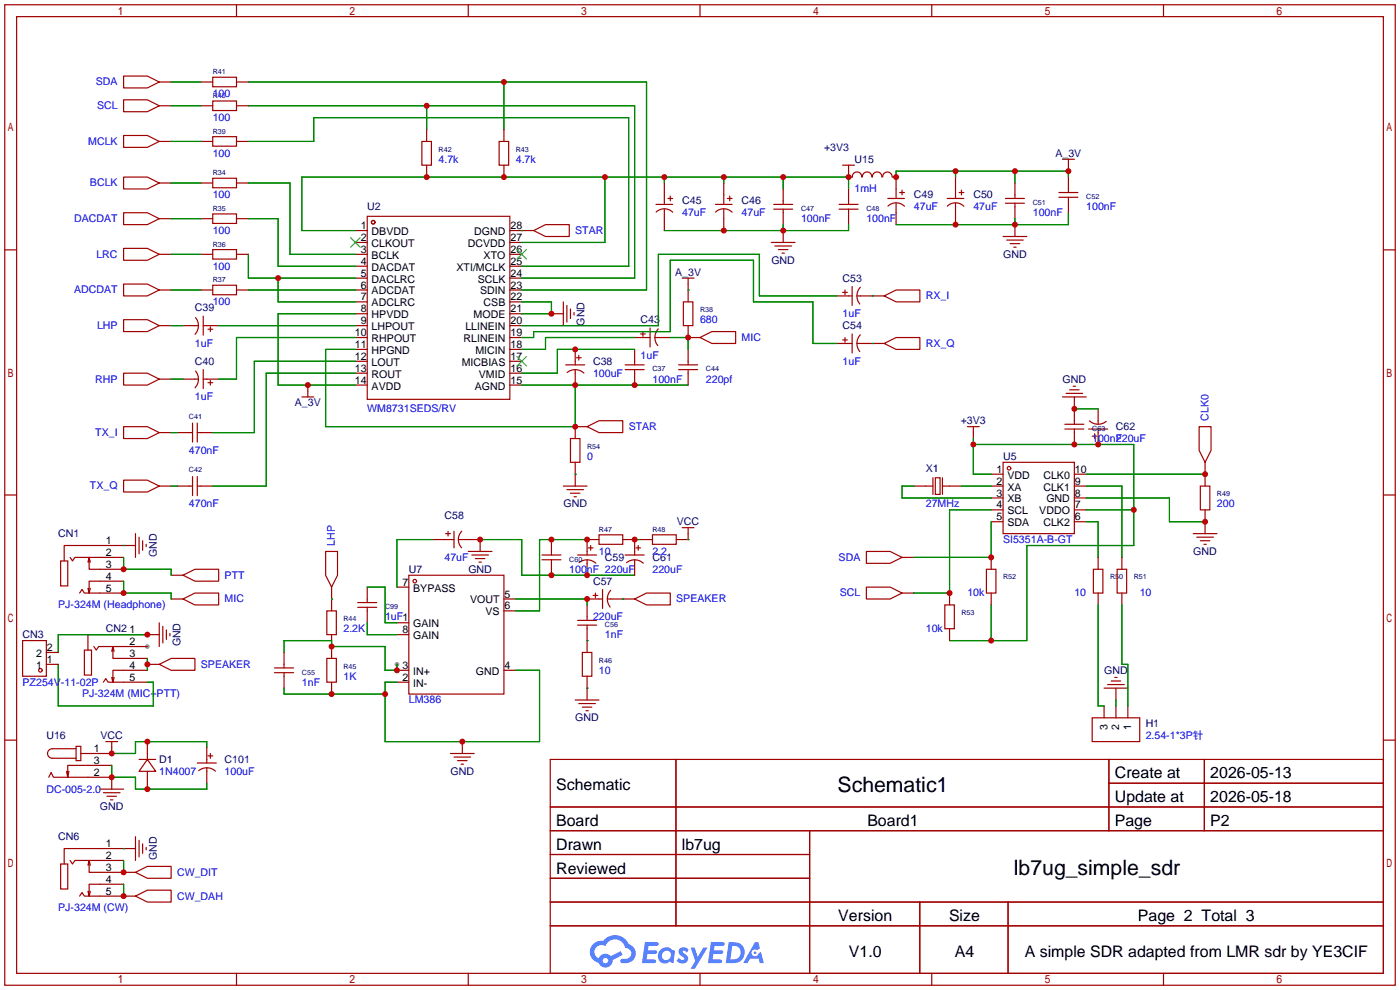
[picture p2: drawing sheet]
<svg xmlns="http://www.w3.org/2000/svg" width="299mm" height="212mm" viewBox="0 0 299 212" stroke-linecap="round" stroke-linejoin="round" font-family="sans-serif">
<g fill="#999">
<circle cx="31.5" cy="138.2" r=".51"/>
<circle cx="84.8" cy="142" r=".51"/>
</g>
<g fill="none" stroke="#a10000" stroke-width=".25">
<path d="M1 1h297.2v209.6h-297.2zM3.6 3.6h292.1v204.4h-292.1zM50.5 1v2.6M100.1 1v2.6M149.6 1v2.6M199.1 1v2.6M248.7 1v2.6M1 53.4h2.6M295.7 53.4h2.5M1 105.8h2.6M295.7 105.8h2.5M1 158.2h2.6"/>
<path d="M295.7 158.2h2.5M117.6 162.3h178.1v45.7h-178.1zM117.6 172.5h178.1M117.6 177.5h178.1M144.5 162.3v35.6M173 177.5v30.5M237 162.3v15.2M237 167.4h58.7M257.4 162.3v15.2M117.6 182.6h55.4M117.6 192.8h178.1M117.6 187.7h55.4"/>
<path d="M117.6 197.9h178.1M196.6 192.8v15.2M215.4 192.8v15.2M50.5 208v2.6M100.1 208v2.6M149.6 208v2.6M199.1 208v2.6M248.7 208v2.6"/>
</g>
<g fill="#5487ff">
<path d="M145.3 202.7a1.3 1.3 0 0 1 1.9 .3l-.4 .6a.54 .54 0 0 0-.9-.2l.1 .2a1.34 1.34 0 0 1 .9 1.8 1.47 1.47 0 0 1-2.3-.1l.5-.6 .8 .5a.31 .31 0 0 0 .4-.3 .31 .31 0 0 0-.3-.4 1.12 1.12 0 0 1-.7-1.8z"/>
<path d="M147.6 202.5h.9l.6 2 1.2-2h.9l-2.7 4.6h-.9l1-1.7z"/>
<path d="M137.8 201.4h1.7a1.31 1.31 0 0 1 1.2 .2 .4 .4 0 0 1-.3 .5l-1.8 .1-.1 .9h1.6a.4 .4 0 0 1 .4 .4 .4 .4 0 0 1-.5 .4h-1.6l-.2 1.2h1.4a.46 .46 0 0 1 .5 0 .46 .46 0 0 1 .1 .5l-.4 .2h-2.6z"/>
<path d="M151.9 201.4h1.7a1.32 1.32 0 0 1 1.2 .2 .39 .39 0 0 1-.3 .5l-1.8 .1-.1 .9h1.6a.4 .4 0 0 1 .4 .4 .4 .4 0 0 1-.4 .4h-1.7l-.2 1.2h1.4a.46 .46 0 0 1 .5 0 .46 .46 0 0 1 .1 .5l-.4 .2h-2.6z"/>
<path d="M161.3 201.4h.8l.3 1.3-.6 .4a.75 .75 0 0 0-1.1 .3 .75 .75 0 0 0 .5 1 .75 .75 0 0 0 .9-.7l.5-.2 .6 2.3h-.8l-.3-.9h-1.8l-.5 .9h-1z"/>
<path d="M155.7 201.4l-.6 4.4h1.5a2.27 2.27 0 0 0 2.6-2.2 2.27 2.27 0 0 0-2.7-2.2zM156.5 202.1a1.5 1.5 0 0 1 1.8 1.6 1.5 1.5 0 0 1-1.9 1.4h-.3z"/>
<path d="M141.2 203a1.6 1.6 0 0 0-.3 2.3 1.6 1.6 0 0 0 2.3 .2l.7 .3 .3-2.4-.1-.3-.5-.1a1.58 1.58 0 0 0-2.4 0zM141.8 203.5a.98 .98 0 0 1 1.6 .4 .98 .98 0 0 1-1.1 1.3 .94 .94 0 0 1-.9-.7 .94 .94 0 0 1 .4-1z"/>
<path d="M126.8 201.8a2.37 2.37 0 0 0 1.1 4 1.54 1.54 0 0 0 1.8 1 1.54 1.54 0 0 0 1.2-1.6l2.2-1.1-.5-.8-2 1a1.57 1.57 0 0 0-2.7 .5 1.5 1.5 0 0 1-.7-2.1 1.5 1.5 0 0 1 2.2-.5 2.23 2.23 0 0 1 2.3-1.4 2.23 2.23 0 0 1 2 1.8 1.16 1.16 0 0 1 1.2 1.1 1.16 1.16 0 0 1-1.1 1.2h-.7a.47 .47 0 0 0-.5 .4 .47 .47 0 0 0 .4 .5 2.17 2.17 0 0 0 2.5-.9 2.17 2.17 0 0 0-.3-2.7l-.8-.4a3.2 3.2 0 0 0-5.5-.7l-1.1 .1zM128.8 205.3a.6 .6 0 0 1 1.2 0 .6 .6 0 0 1-1.2 0z"/>
<circle cx="161.4" cy="203.6" r=".28"/>
</g>
<g fill="none" stroke="#a10000" stroke-width=".25">
<path d="M26.4 16.3h5.1l2.5 1.2-2.5 1.3h-5.1zM34 17.5h2.6M42.9 17.5h2.6M45.5 16.5h5v2h-5zM50.5 17.5h2.6M26.4 37.8h5.1l2.5 1.3-2.5 1.3h-5.1zM26.4 29h5.1l2.5 1.2-2.5 1.3h-5.1zM26.4 21.3h5.1l2.5 1.3-2.5 1.3h-5.1zM34 39.1h2.6M34 30.2h2.6M34 22.6h2.6M42.9 39.1h2.6"/>
<path d="M42.9 30.2h2.6M42.9 22.6h2.6M45.5 38.1h5v2h-5zM45.5 29.2h5v2h-5zM45.5 21.6h5v2h-5zM50.5 39.1h2.6M50.5 30.2h2.6M50.5 22.6h2.6M90.2 30.2h2v5.1h-2zM91.2 27.7v2.5M91.2 35.3v2.5M106.7 30.2h2v5.1h-2z"/>
<path d="M107.7 27.7v2.5M107.7 35.3v2.5M142 39.1v4.6M154.7 39.1v4.6M180.1 35.3h2.5M181.4 35.3v2.5h.7M182.1 37.8a1.01 1.01 0 0 1 1.1-1.1 1.01 1.01 0 0 1 1 1.1M184.3 37.8a1.01 1.01 0 0 1 1-1.1 1.01 1.01 0 0 1 1 1.1M186.5 37.8a1.01 1.01 0 0 1 1-1.1 1.01 1.01 0 0 1 1 1.1M188.6 37.8a1.01 1.01 0 0 1 1.1-1 1.01 1.01 0 0 1 1 1M190.8 37.8h.7v4.6M204.2 37.8v4.6"/>
<path d="M216.9 39.1v3.3M227.1 34h2.5M228.3 34v2.6M228.3 37.8v3.3M26.4 45.5h5.1l2.5 1.2-2.5 1.3h-5.1zM26.4 53.1h5.1l2.5 1.3-2.5 1.2h-5.1zM34 54.4h2.6M34 46.7h2.6M42.9 54.4h2.6M42.9 46.7h2.6M45.5 45.7h5v2.1h-5zM45.5 53.3h5v2.1h-5z"/>
<path d="M50.5 54.4h2.6M50.5 46.7h2.6M75.9 49.3h2.6M75.9 51.8h2.6M75.9 54.4h2.6M75.9 56.9h2.6M75.9 59.4h2.6M78.5 46.2h30.5v39.1h-30.5zM109 49.3h5M109 51.8h2.5M109 54.4h2.5M109 56.9h2.5"/>
<path d="M109 59.4h2.5M114 49.3l2.6-1.3h5.1v2.5h-5.1zM140.2 43.7h3.6M140.2 45.3a2.54 2.54 0 0 1 3.6 0M142 44.7v4.6M142.7 42.4h1.1M143.3 41.9v1M145.8 59.4h2.5M147.1 59.4v5.1M152.9 43.7h3.6M152.9 45.3a2.54 2.54 0 0 1 3.6 0M154.7 44.7v4.6"/>
<path d="M155.4 42.4h1.1M156 41.9v1M164.8 51.8h5.1M165.4 43.7h4M165.4 44.7h4M165.6 52.6h3.6M166.4 53.3h2M167.1 54.1h.5M167.4 40.4v3.3M167.4 44.7v3.3M167.4 49.3v2.5M179.3 43.7h4.1"/>
<path d="M179.3 44.7h4.1M181.4 40.4v3.3M181.4 44.7v3.3M189.7 42.4h3.6M189.8 44.1a2.54 2.54 0 0 1 3.5 0M191.5 43.4v4.6M192.3 41.1h1M192.8 40.6v1.1M202.4 42.4h3.6M202.5 44.1a2.54 2.54 0 0 1 3.5 0M204.2 43.4v4.6M205 41.1h1"/>
<path d="M205.5 40.6v1.1M214.4 50.5h5.1M214.9 42.4h4M214.9 43.4h4M215.1 51.3h3.6M215.9 52.1h2M216.7 52.8h.5M216.9 43.4v3.3M216.9 48v2.5M226.3 41.1h4.1M226.3 42.2h4.1M228.3 42.2v3.3"/>
<path d="M26.4 60.7h5.1l2.5 1.3-2.5 1.2h-5.1zM26.4 68.3h5.1l2.5 1.3-2.5 1.3h-5.1zM26.4 79.8h5.1l2.5 1.2-2.5 1.3h-5.1zM34 62h2.6M34 69.6h2.6M39.1 69.6h3.3M41.8 67.9a2.74 2.74 0 0 1-.1 3.6M41.8 79.3a2.74 2.74 0 0 1-.1 3.6M42.9 62h2.6M43.4 69.6h3.3M43.4 67.6v4M43.4 79v4.1"/>
<path d="M44.4 70.4h1.1M45 69.8v1.1M45.5 61h5v2h-5zM50.5 62h2.6M75.9 62h2.6M75.9 64.5h2.6M75.9 67.1h2.6M75.9 69.6h2.6M75.9 72.1h2.6M75.9 74.7h2.6M75.9 77.2h2.6M75.9 79.8h2.6"/>
<path d="M109 62h2.5M109 64.5h2.5M109 67.1h2.5M109 69.6h2.5M109 72.1h2.5M109 74.7h2.5M109 77.2h2.5M109 79.8h2.5M117.9 67.1h2.5M120.4 64.5v5.1M120.9 78h4.1M121.2 65.3v3.5"/>
<path d="M121.2 79.6a2.74 2.74 0 0 1 3.6 .1M121.9 66v2.1M122.7 66.8v.5M122.9 74.7v3.3M122.9 79v3.3M123.2 76.5h1M123.7 75.9v1.1M133.6 78h4.1M133.6 79h4.1M135.6 72.1h3.3M135.6 74.7v3.3M135.6 79v3.3"/>
<path d="M136.9 71.4h1M137.4 70.9v1M138.9 70.1v4.1M140 72.1h3.3M140.7 70.3a2.74 2.74 0 0 0-.1 3.6M145 78h4.1M145 79h4.1M146 64.5h2.1v5.1h-2.1zM147.1 69.6v2.5h2.5M147.1 74.7v3.3M147.1 79v3.3M149.6 72.1l2.5-1.2h5.1v2.5h-5.1z"/>
<path d="M178.8 63.2h3.3M178.8 73.4h3.3M180.1 62.5h1M180.1 72.6h1M180.6 62v1M180.6 72.1v1.1M182.1 61.2v4.1M182.1 71.4v4M183.1 63.2h5.9M183.1 73.4h5.9M183.9 61.4a2.74 2.74 0 0 0-.2 3.6M183.9 71.5a2.74 2.74 0 0 0-.2 3.6"/>
<path d="M189 63.2l2.5-1.2h5.1v2.5h-5.1zM189 73.4l2.5-1.3h5.1v2.6h-5.1zM26.4 91.2h5.1l2.5 1.3-2.5 1.2h-5.1zM34 81h2.6M34 92.5h2.6M37.8 92.5h3.3M39.1 81h3.3M41.1 90.4v4.1M42.2 90.4v4.1M42.2 92.5h3.3M43.4 81h3.3M44.4 81.8h1.1"/>
<path d="M45 81.3v1M64.5 84.8h2.6M65.8 82.3v2.5M75.9 82.3h2.6M109 82.3h2.5M121.9 93.7h2.1v5.1h-2.1zM122.9 98.8v5.1M125.5 91.2l2.5-1.3h5.1v2.6h-5.1zM125.5 91.2h-2.6v2.5M206.8 91.2h2.5M208 91.2v2.5M214.4 98.8h15.2v15.2h-15.2z"/>
<path d="M227.1 84.8h5.1M227.6 91.7h4M227.6 90.7h4M227.8 84.1h3.6M228.6 83.3h2M229.4 82.5h.5M229.6 84.8v5.9M229.6 91.7v3.3M232.7 91.7h4M232.8 89.9a2.74 2.74 0 0 0 3.6 .2M233.4 93.2h1M233.9 92.7v1"/>
<path d="M234.7 87.4v3.3M234.7 91.7v3.3M256.3 91.2h2.5v5.1l-1.2 2.5-1.3-2.5zM257.6 98.8v5.1M13 119.9h1.5v5.3h-1.5zM15 119.1l.5 .8 .5-.8h10.4M19 119.1l.3 1M26.4 102.6h5.1l2.5 1.3-2.5 1.3h-5.1zM29 116.6h-15.3v3.3M29 114v5.1M29.7 114.8v3.6M30.5 115.6v2"/>
<path d="M31.2 116.3v.5M34 103.9h2.6M37.8 103.9h3.3M41.1 101.9v4M42.2 103.9h3.3M42.2 101.9v4M69.6 117.9h2.5v5l-1.2 2.6-1.3-2.6zM92.5 115.3h4.5M95.2 114h1.1M95.8 113.5v1.1M97 113.5v3.6M98 115.3h4.6v2.6"/>
<path d="M98.7 113.5a2.54 2.54 0 0 0 0 3.6M100.1 117.9h5.1M100.8 118.6h3.6M101.6 119.4h2M115.8 118.6h4.1M115.8 119.6h4.1M117.9 115.3v3.3M117.9 119.6v3.3M120.4 103.9h5.1M121.2 104.6h3.5M121.9 105.4h2.1M122.7 106.2h.5"/>
<path d="M123.4 118.6h4.1M125.5 119.6v3.3M125.7 117.1h1M126.2 116.6v1M128 114.3h5.1v2h-5.1zM128 115.3h-2.5v3.3M133.1 115.3h2.5v3.3M133.6 118.6h4.1M135.6 119.6v3.3M135.9 117.1h1M136.4 116.6v1M136.9 115.3h2.5"/>
<path d="M139.4 114.3h5.1v2h-5.1zM145.8 112.8h2.5M147.1 112.8v2.5h-2.6M185.2 117.9h5l2.6 1.2-2.6 1.3h-5zM192.8 119.1h2.5M195.3 103.9h4.1M199.4 102.1v3.6M199.9 102.1h1v3.6h-1zM201.4 103.9h4.1M201.4 102.1v3.6M211.8 101.3h2.6M211.8 103.9h2.6"/>
<path d="M211.8 106.4h2.6M211.8 109h2.6M211.8 111.5h2.6M211.8 119.1v2.6M229.6 101.3h2.6M229.6 103.9h2.6M229.6 106.4h2.6M229.6 109h2.6M229.6 111.5h2.6M234.7 119.1v2.6M239.8 119.1v2.6M255 114h5.1"/>
<path d="M255.8 114.8h3.5M256.5 103.9h2.1v5.1h-2.1zM256.5 115.6h2.1M257.3 116.3h.5M257.6 109v5M4.8 136.9h5.1v7.6h-5.1zM9.9 139.4h2.5M17 126.7l.5-.7 .5 .7h8.4M18 138.9h1.6v5.4h-1.6zM18.8 120.1l.2-1v2.6h7.4M19.3 125.7l-.3 1M20.1 138.2l.5 .7 .5-.7h10.4"/>
<path d="M23.9 139.2l.2-1v2.5h7.4M24.1 138.2l.3 1M26.4 124.2h-7.4v2.5l-.2-1M34 135.6h-15.2v3.3M34 133.1v5.1M34.8 133.9v3.5M35.6 134.6v2.1M36.3 135.4v.5M36.6 128h2.5M36.6 122.9h2.5M39.1 128l2.6-1.3h5v2.6h-5zM39.1 122.9l2.6-1.2h5v2.5h-5z"/>
<path d="M60.7 139.4v3.3M69.8 130.6h2.1v5h-2.1zM70.9 125.5v5.1M70.9 135.6v5.1M76.5 128.8h4M76.5 129.8h4M78.5 125.5v3.3M78.5 129.8v3.3M84.8 125.5h2.6M84.8 133.1h2.6M84.8 135.6h2.6M87.4 122.9h20.3v25.4h-20.3z"/>
<path d="M102.4 120.1h.5M107.7 130.6h2.5M107.7 128h2.5M123.4 132.6h4.1M123.4 133.6h4.1M123.7 120.2a2.74 2.74 0 0 1 3.6 .2M124.5 139.4h2v5.1h-2zM125.5 128h3.3M125.5 129.3v3.3M125.5 133.6v5.8M126.7 127.3h1.1M127.3 126.7v1.1"/>
<path d="M128.8 126v4M129.8 128h5.8M130.5 126.2a2.74 2.74 0 0 0-.1 3.5M133.9 120.2a2.74 2.74 0 0 1 3.6 .2M135.6 128l2.6-1.3h5.1v2.6h-5.1zM185.2 125.5h5l2.6 1.2-2.6 1.3h-5zM192.8 126.7h2.5M201.9 129.3h2.1v5.1h-2.1zM202.9 126.7v2.6M202.9 134.4v2.5M210.8 121.7h2.1v5h-2.1zM211.8 126.7v2.6"/>
<path d="M233.7 121.7h2v5h-2zM234.7 126.7v2.6M238.8 121.7h2v5h-2zM239.8 126.7v2.6M9.9 142h2.5M16.3 159.5h1v3.1h-1zM22.1 145.8l.5-.8 .5 .8h8.4M22.6 158.5h2.5M23.9 158.5v2.5h-6.6M24.4 144.8l-.3 1M31.5 143.3h-7.4v2.5l-.2-1M31.5 158.5v3.8"/>
<path d="M31.5 142h2.5M34 142l2.6-1.3h5.1v2.6h-5.1zM44.2 159.8v3.3M58.7 142.7h4M58.7 143.8h4M60.7 143.8v3.3M69.8 140.7h2.1v5.1h-2.1zM70.9 145.8v2.5M84.8 143.3h2.6M84.8 145.8h2.6M98.8 158.5v2.5M107.7 143.3h2.5"/>
<path d="M122.9 149.6h5.1M123.7 150.4h3.6M124.5 151.1h2M125.2 151.9h.5M125.5 144.5v5.1M233.4 153.4h10.2v5.1h-10.2zM236 150.9v2.5M236 147.1h5M236.7 146.3h3.6M237.5 145.5h2M238.3 144.8h.5M238.5 147.1v2.5"/>
<path d="M238.5 150.9v2.5M241 150.9v2.5M10.4 166.1l.5-1 .5 1h12.5v2.6M14.7 164.8l-.2 1.3M16.3 160h-5.1a1.02 1.02 0 0 0-1 1 1.02 1.02 0 0 0 1 1.1h5.1M21.3 168.7h5.1M22.1 169.4h3.6M22.9 170.2h2M23.6 170.9h.5M23.9 163.6h-9.4v2.5l-.3-1.3M29 178.8v5.1M29.7 162.3h3.6"/>
<path d="M29.7 179.6v3.5M31.5 162.3l1.8 2.5h-3.6zM31.5 164.8v3.9M42.2 163.1h4M42.5 164.7a2.74 2.74 0 0 1 3.6 .1M44.2 164.1v3.3M44.4 161.5h1.1M45 161v1.1M96.3 161h5M97 161.8h3.6M97.8 162.6h2M98.6 163.3h.5"/>
<path d="M13 184.7h1.5v5.3h-1.5zM15 183.9l.5 .8 .5-.8h10.4M17 191.5l.5-.7 .5 .7h11M18.8 184.9l.2-1v2.5h10M19 183.9l.3 1M19.3 190.5l-.3 1M26.4 189h-7.4v2.5l-.2-1M29 181.4h-15.3v3.3M29 186.4l2.5-1.2h5.1v2.5h-5.1zM29 191.5l2.5-1.3h5.1v2.6h-5.1zM30.5 180.3v2.1M31.2 181.1v.5"/>
<circle cx="79.8" cy="47.5" r=".38"/>
<circle cx="215.6" cy="100.1" r=".38"/>
<circle cx="88.6" cy="124.2" r=".38"/>
<circle cx="8.6" cy="143.3" r=".38"/>
</g>
<path d="M74.9 50.8l2.1 2M77 50.8l-2.1 2M110.5 53.3l2 2.1M112.5 53.3l-2 2.1M110.5 76.2l2 2M112.5 76.2l-2 2" fill="none" stroke="#3c3" stroke-width=".25"/>
<g fill="none" stroke="#008700" stroke-width=".25">
<path d="M36.6 17.5h6.3M53.1 17.5h85.1v44.5h-26.7M107.7 17.5v10.2M36.6 39.1h6.3M36.6 22.6h6.3M36.6 30.2h6.3M53.1 39.1h8.9v15.3h13.9M53.1 30.2h14v-5.1h67.3v31.8h-22.9M53.1 22.6h82.5v36.8h-24.1M91.2 22.6v5.1M129.3 37.8v14h-17.8M142 37.8v1.3"/>
<path d="M154.7 37.8v1.3M167.4 37.8v2.6M191.5 37.8v-1.2h36.8v1.2M204.2 36.6v1.2M216.9 36.6v2.5M36.6 46.7h6.3M36.6 54.4h6.3M53.1 46.7h6.3v10.2h16.5M53.1 54.4v5h22.8M59.4 59.4v5.1h16.5M111.5 49.3h.1M167.4 48v1.3"/>
<path d="M181.4 40.4v-2.6h-116.9v11.5h11.4M181.4 48v1.3h-39.4M216.9 46.7v1.3M228.3 45.5v2.5h-36.8M36.6 62h6.3M36.6 69.6h2.5M46.7 69.6h29.2M53.1 62h22.8M75.9 67.1h-16.5v15.2h16.5M75.9 74.7h-6.3v16.5h53.3v-8.9M75.9 72.1h-25.4v8.9h-3.8M75.9 77.2h-21.5v15.3h-8.9"/>
<path d="M75.9 79.8h-19v24.1h-11.4M111.5 64.5h6.4v2.6h-6.4M111.5 72.1h2.5v-1.2h29.3v-15.3h17.7v8.9h12.7v8.9h5.1M135.6 72.1h-19v2.6h-5.1M135.6 74.7h-16.5v5.1h-7.6M143.3 72.1h3.8v2.6M147.1 62h.1M178.8 63.2h-16.5v-8.8h-21.6v15.2h-29.2M186.4 63.2h.1M186.4 73.4h.1M36.6 81h2.5M36.6 92.5h1.2"/>
<path d="M111.5 82.3h35.6M208 95h34.3v21.6h-22.8v20.3h-16.6M208 93.7v7.6h3.8M229.6 87.4h5.1M26.4 116.6h.1M26.4 119.1v2.6h10.2v1.2M36.6 103.9h1.2M92.5 115.3h-7.7v10.2M102.6 115.3h8.9v7.6h24.1M122.9 101.3h.1M125.5 115.3h-10.2v15.3h-5.1M135.6 115.3h1.3"/>
<path d="M147.1 115.3h.1M195.3 103.9h-2.5v2.5h19M205.5 103.9h6.3M211.8 109h-8.9v17.7h-7.6M211.8 111.5v7.6h-16.5M232.2 103.9h7.6v15.2M232.2 106.4h17.7v5.1h7.7M232.2 101.3h25.4M232.2 109h10.1M232.2 111.5h2.5v7.6M26.4 124.2v2.5h10.2v1.3M31.5 135.6h-19.1v3.8"/>
<path d="M60.7 139.4v-2.5h10.2v1.3h11.4v5.1h2.5v-1.3M70.9 128h.1M78.5 125.5h3.8v7.6h2.5M78.5 133.1v2.5h6.3M110.2 128h15.3v1.3M125.5 136.9h.1M133.1 128h.1M211.8 129.3v7.6M234.7 129.3v21.6h1.3M239.8 129.3v12.7h1.2v8.9M12.4 142v8.9h20.4v-5.1h-1.3M31.5 140.7v2.6"/>
<path d="M44.2 159.8v-1.3h-15.2v2.5h-5.1M60.7 147.1v1.2h21.6M110.2 143.3h5.1v15.2h-33v-12.7h2.5M125.5 147.1h.1M238.5 149.6v1.3M23.9 163.6v2.5h5.1v2.6h15.2v-1.3M26.4 181.4h.1M26.4 183.9v2.5M26.4 189v2.5"/>
</g>
<g fill="#c00">
<circle cx="129.3" cy="37.8" r=".63"/>
<circle cx="142" cy="37.8" r=".63"/>
<circle cx="154.7" cy="37.8" r=".63"/>
<circle cx="167.4" cy="37.8" r=".63"/>
<circle cx="181.4" cy="37.8" r=".63"/>
<circle cx="107.7" cy="37.8" r=".63"/>
<circle cx="91.2" cy="37.8" r=".63"/>
<circle cx="117.9" cy="67.1" r=".63"/>
<circle cx="122.9" cy="91.2" r=".63"/>
<circle cx="122.9" cy="82.3" r=".63"/>
<circle cx="135.6" cy="82.3" r=".63"/>
<circle cx="59.4" cy="59.4" r=".63"/>
<circle cx="65.8" cy="82.3" r=".63"/>
<circle cx="122.9" cy="74.7" r=".63"/>
<circle cx="147.1" cy="72.1" r=".63"/>
<circle cx="154.7" cy="49.3" r=".63"/>
<circle cx="167.4" cy="49.3" r=".63"/>
<circle cx="191.5" cy="37.8" r=".63"/>
<circle cx="204.2" cy="36.6" r=".63"/>
<circle cx="216.9" cy="36.6" r=".63"/>
<circle cx="228.3" cy="36.6" r=".63"/>
<circle cx="204.2" cy="48" r=".63"/>
<circle cx="216.9" cy="48" r=".63"/>
<circle cx="91.2" cy="22.6" r=".63"/>
<circle cx="107.7" cy="17.5" r=".63"/>
<circle cx="82.3" cy="148.3" r=".63"/>
<circle cx="70.9" cy="148.3" r=".63"/>
<circle cx="98.8" cy="158.5" r=".63"/>
<circle cx="70.9" cy="138.2" r=".63"/>
<circle cx="84.8" cy="143.3" r=".63"/>
<circle cx="125.5" cy="115.3" r=".63"/>
<circle cx="117.9" cy="115.3" r=".63"/>
<circle cx="125.5" cy="128" r=".63"/>
<circle cx="102.6" cy="115.3" r=".63"/>
<circle cx="117.9" cy="122.9" r=".63"/>
<circle cx="125.5" cy="122.9" r=".63"/>
<circle cx="135.6" cy="115.3" r=".63"/>
<circle cx="208" cy="95" r=".63"/>
<circle cx="229.6" cy="95" r=".63"/>
<circle cx="234.7" cy="95" r=".63"/>
<circle cx="242.3" cy="109" r=".63"/>
<circle cx="211.8" cy="136.9" r=".63"/>
<circle cx="257.6" cy="101.3" r=".63"/>
<circle cx="257.6" cy="111.5" r=".63"/>
<circle cx="202.9" cy="126.7" r=".63"/>
<circle cx="211.8" cy="119.1" r=".63"/>
<circle cx="229.6" cy="87.4" r=".63"/>
<circle cx="23.9" cy="166.1" r=".63"/>
<circle cx="31.5" cy="168.7" r=".63"/>
<circle cx="23.9" cy="161" r=".63"/>
<circle cx="31.5" cy="158.5" r=".63"/>
<circle cx="31.5" cy="142" r=".63"/>
<circle cx="26.4" cy="126.7" r=".63"/>
<circle cx="26.4" cy="121.7" r=".63"/>
<circle cx="31.5" cy="135.6" r=".63"/>
<circle cx="26.4" cy="186.4" r=".63"/>
<circle cx="26.4" cy="191.5" r=".63"/>
</g>
<g font-size="4.5">
<text x="179" y="169.2">Schematic1</text>
<text x="216.7" y="187">lb7ug_simple_sdr</text>
</g>
<g font-size="3.4">
<text x="238.3" y="166.4">Create at</text>
<text x="258.7" y="166.4">2026-05-13</text>
<text x="118.9" y="168.9">Schematic</text>
<text x="238.3" y="171.4">Update at</text>
<text x="258.7" y="171.4">2026-05-18</text>
<text x="118.9" y="176.5">Board</text>
<text x="185.4" y="176.5">Board1</text>
<text x="238.3" y="176.5">Page</text>
<text x="258.7" y="176.5">P2</text>
<text x="118.9" y="181.6">Drawn</text>
<text x="145.7" y="181.6">lb7ug</text>
<text x="118.9" y="186.7">Reviewed</text>
<text x="179.2" y="196.8">Version</text>
<text x="202.8" y="196.8">Size</text>
<text x="243.2" y="196.8">Page 2 Total 3</text>
<text x="181.4" y="204.5">V1.0</text>
<text x="204.1" y="204.5">A4</text>
<text x="219" y="204.5">A simple SDR adapted from LMR sdr by YE3CIF</text>
</g>
<g font-size="2.3" fill="#00f">
<text x="20.5" y="18.3">SDA</text>
<text x="20.7" y="23.3">SCL</text>
<text x="45.5" y="20.8">100</text>
<text x="45.5" y="25.9">100</text>
<text x="18.8" y="31">MCLK</text>
<text x="45.5" y="33.5">100</text>
<text x="93.7" y="34.8">4.7k</text>
<text x="110.2" y="34.8">4.7k</text>
<text x="19.2" y="39.8">BCLK</text>
<text x="182.6" y="41.1">1mH</text>
<text x="15.8" y="47.5">DACDAT</text>
<text x="45.5" y="42.4">100</text>
<text x="145.8" y="46.2">47uF</text>
<text x="158.5" y="46.2">47uF</text>
<text x="171.2" y="47.5">100nF</text>
<text x="185.2" y="47.5">100nF</text>
<text x="195.3" y="44.9">47uF</text>
<text x="208" y="44.9">47uF</text>
<text x="220.7" y="46.2">100nF</text>
<text x="232.2" y="44.9">100nF</text>
<text x="45.5" y="50">100</text>
<text x="122.9" y="50">STAR</text>
<text x="20.6" y="55.1">LRC</text>
<text x="45.5" y="57.6">100</text>
<text x="15.8" y="62.7">ADCDAT</text>
<text x="45.5" y="65.2">100</text>
<text x="197.9" y="64">RX_I</text>
<text x="20.7" y="70.3">LHP</text>
<text x="149.6" y="69.1">680</text>
<text x="180.1" y="67.8">1uF</text>
<text x="41.7" y="74.1">1uF</text>
<text x="136.9" y="76.7">1uF</text>
<text x="158.5" y="72.9">MIC</text>
<text x="180.1" y="77.9">1uF</text>
<text x="197.9" y="74.1">RX_Q</text>
<text x="20.4" y="81.8">RHP</text>
<text x="126.7" y="80.5">100uF</text>
<text x="139.4" y="81.8">100nF</text>
<text x="150.9" y="81.8">220pf</text>
<text x="41.7" y="85.6">1uF</text>
<text x="78.5" y="88.1">WM8731SEDS/RV</text>
<text x="258.3" y="89.9" transform="rotate(-90 258.3 89.9)">CLK0</text>
<text x="20.4" y="93.2">TX_I</text>
<text x="134.4" y="91.9">STAR</text>
<text x="233.4" y="94.5">100nF</text>
<text x="238.5" y="94.5">220uF</text>
<text x="40.4" y="97">470nF</text>
<text x="125.5" y="98.3">0</text>
<text x="19.2" y="104.6">TX_Q</text>
<text x="40.4" y="108.4">470nF</text>
<text x="197.9" y="108.4">27MHz</text>
<text x="260.1" y="108.4">200</text>
<text x="71.6" y="116.6" transform="rotate(-90 71.6 116.6)">LHP</text>
<text x="95" y="119.9">47uF</text>
<text x="128" y="118.6">10</text>
<text x="139.4" y="118.6">2.2</text>
<text x="179.2" y="119.9">SDA</text>
<text x="214.4" y="116">SI5351A-B-GT</text>
<text x="48" y="123.7">PTT</text>
<text x="121.7" y="122.4">100nF 220uF</text>
<text x="139.4" y="122.4">220uF</text>
<text x="12.4" y="130">PJ-324M (Headphone)</text>
<text x="48" y="128.7">MIC</text>
<text x="144.5" y="128.7">SPEAKER</text>
<text x="179.5" y="127.5">SCL</text>
<text x="206.8" y="127.5">10k</text>
<text x="229.6" y="127.5">10</text>
<text x="243.6" y="127.5">10</text>
<text x="73.4" y="135.1">2.2K</text>
<text x="82.3" y="132.6">1uF1</text>
<text x="126.7" y="132.6">220uF</text>
<text x="129.3" y="136.4">1nF</text>
<text x="197.9" y="135.1">10k</text>
<text x="42.9" y="142.7">SPEAKER</text>
<text x="128" y="144">10</text>
<text x="4.8" y="146.5">PZ254V-11-02P</text>
<text x="17.5" y="149.1">PJ-324M (MIC+PTT)</text>
<text x="64.5" y="146.5">1nF</text>
<text x="73.4" y="145.3">1K</text>
<text x="87.4" y="150.3">LM386</text>
<text x="244.9" y="158">2.54-1*3P针</text>
<text x="34" y="165.6">1N4007</text>
<text x="48" y="165.6">100uF</text>
<text x="9.9" y="169.4">DC-005-2.0</text>
<text x="37.8" y="187.2">CW_DIT</text>
<text x="12.4" y="194.8">PJ-324M (CW)</text>
<text x="37.8" y="192.2">CW_DAH</text>
</g>
<g font-size="2.3" fill="#000080">
<text x="176.1" y="32.2">+3V3</text>
<text x="182.6" y="34.8">U15</text>
<text x="225.6" y="33.5">A_3V</text>
<text x="78.5" y="44.9">U2</text>
<text x="145.8" y="43.7">C45</text>
<text x="158.5" y="43.7">C46</text>
<text x="195.3" y="42.4">C49</text>
<text x="208" y="42.4">C50</text>
<text x="144.3" y="58.9">A_3V</text>
<text x="164.9" y="56.4">GND</text>
<text x="214.4" y="55.1">GND</text>
<text x="180.1" y="60.2">C53</text>
<text x="41.7" y="66.5">C39</text>
<text x="124.9" y="69.6" transform="rotate(-90 124.9 69.6)">GND</text>
<text x="136.9" y="69.1">C43</text>
<text x="180.1" y="70.3">C54</text>
<text x="41.7" y="77.9">C40</text>
<text x="126.7" y="77.9">C38</text>
<text x="227.1" y="81.8">GND</text>
<text x="63" y="86.8">A_3V</text>
<text x="205.3" y="90.6">+3V3</text>
<text x="238.5" y="91.9">C62</text>
<text x="197.9" y="100.8">X1</text>
<text x="214.4" y="98.3">U5</text>
<text x="95" y="111">C58</text>
<text x="120.4" y="108.4">GND</text>
<text x="144.7" y="112.2">VCC</text>
<text x="12.4" y="114.8">CN1</text>
<text x="33.5" y="119.1" transform="rotate(-90 33.5 119.1)">GND</text>
<text x="129.3" y="119.9">C59</text>
<text x="139.4" y="119.9">C61</text>
<text x="255" y="118.6">GND</text>
<text x="87.4" y="122.4">U7</text>
<text x="100.1" y="122.4">GND</text>
<text x="126.7" y="124.9">C57</text>
<text x="4.8" y="136.4">CN3</text>
<text x="22.6" y="135.1">CN2</text>
<text x="38.6" y="138.2" transform="rotate(-90 38.6 138.2)">GND</text>
<text x="236" y="144">GND</text>
<text x="123" y="154.1">GND</text>
<text x="244.9" y="155.4">H1</text>
<text x="9.9" y="158">U16</text>
<text x="21.5" y="158">VCC</text>
<text x="34" y="163">D1</text>
<text x="48" y="163">C101</text>
<text x="96.3" y="165.6">GND</text>
<text x="21.4" y="173.2">GND</text>
<text x="12.4" y="179.5">CN6</text>
<text x="33.5" y="183.9" transform="rotate(-90 33.5 183.9)">GND</text>
</g>
<g font-size="2.3">
<text x="77.1" y="49">1</text>
<text x="77.1" y="51.5">2</text>
<text x="79.4" y="50.2">DBVDD</text>
<text x="79.4" y="52.8">CLKOUT</text>
<text x="100" y="52.8">DCVDD</text>
<text x="101.3" y="50.2">DGND</text>
<text x="109.1" y="51.5">27</text>
<text x="109.1" y="49">28</text>
<text x="77.1" y="54">3</text>
<text x="77.1" y="56.6">4</text>
<text x="77.1" y="59.1">5</text>
<text x="79.4" y="55.3">BCLK</text>
<text x="79.4" y="57.9">DACDAT</text>
<text x="97.6" y="57.9">XTI/MCLK</text>
<text x="103.4" y="55.3">XTO</text>
<text x="109.1" y="59.1">24</text>
<text x="109.1" y="56.6">25</text>
<text x="109.1" y="54">26</text>
<text x="77.1" y="61.7">6</text>
<text x="77.1" y="64.2">7</text>
<text x="79.4" y="60.4">DACLRC</text>
<text x="79.4" y="62.9">ADCDAT</text>
<text x="79.4" y="65.5">ADCLRC</text>
<text x="102.1" y="60.4">SCLK</text>
<text x="102.6" y="62.9">SDIN</text>
<text x="103.4" y="65.5">CSB</text>
<text x="109.1" y="64.2">22</text>
<text x="109.1" y="61.7">23</text>
<text x="75.8" y="71.8">10</text>
<text x="77.1" y="66.7">8</text>
<text x="77.1" y="69.3">9</text>
<text x="79.4" y="68">HPVDD</text>
<text x="79.4" y="70.6">LHPOUT</text>
<text x="99.5" y="70.6">LLINEIN</text>
<text x="101.2" y="68">MODE</text>
<text x="109.1" y="71.8">19</text>
<text x="109.1" y="69.3">20</text>
<text x="109.1" y="66.7">21</text>
<text x="75.8" y="74.4">11</text>
<text x="75.8" y="76.9">12</text>
<text x="79.4" y="73.1">RHPOUT</text>
<text x="79.4" y="75.6">HPGND</text>
<text x="99.1" y="73.1">RLINEIN</text>
<text x="101.6" y="75.6">MICIN</text>
<text x="109.1" y="76.9">17</text>
<text x="109.1" y="74.4">18</text>
<text x="75.8" y="79.4">13</text>
<text x="75.8" y="82">14</text>
<text x="79.4" y="78.2">LOUT</text>
<text x="79.4" y="80.7">ROUT</text>
<text x="79.4" y="83.3">AVDD</text>
<text x="98.7" y="78.2">MICBIAS</text>
<text x="101.5" y="83.3">AGND</text>
<text x="102.4" y="80.7">VMID</text>
<text x="109.1" y="82">15</text>
<text x="109.1" y="79.4">16</text>
<text x="213" y="101">1</text>
<text x="229.7" y="101">10</text>
<text x="213" y="103.6">2</text>
<text x="213" y="106.1">3</text>
<text x="215.3" y="102.3">VDD</text>
<text x="215.3" y="104.8">XA</text>
<text x="215.3" y="107.4">XB</text>
<text x="223" y="104.8">CLK1</text>
<text x="223" y="102.3">CLK0</text>
<text x="223.6" y="107.4">GND</text>
<text x="229.7" y="106.1">8</text>
<text x="229.7" y="103.6">9</text>
<text x="213" y="108.7">4</text>
<text x="213" y="111.2">5</text>
<text x="215.3" y="109.9">SCL</text>
<text x="215.3" y="112.5">SDA</text>
<text x="222.1" y="109.9">VDDO</text>
<text x="223" y="112.5">CLK2</text>
<text x="229.7" y="111.2">6</text>
<text x="229.7" y="108.7">7</text>
<text x="22.6" y="118.8">2</text>
<text x="22.6" y="116.3">1</text>
<text x="22.6" y="123.9">4</text>
<text x="22.6" y="121.4">3</text>
<text x="86" y="125.2">7</text>
<text x="22.6" y="126.4">5</text>
<text x="88.3" y="126.4">BYPASS</text>
<text x="100.5" y="129">VOUT</text>
<text x="103.7" y="131.5">VS</text>
<text x="107.8" y="130.2">6</text>
<text x="107.8" y="127.7">5</text>
<text x="27.7" y="137.9">2</text>
<text x="27.7" y="135.3">1</text>
<text x="86" y="135.3">8</text>
<text x="88.3" y="134.1">GAIN</text>
<text x="88.3" y="136.6">GAIN</text>
<text x="7.7" y="142.9">1</text>
<text x="7.7" y="140.4">2</text>
<text x="10" y="141.7">1</text>
<text x="10" y="139.1">2</text>
<text x="27.7" y="142.9">4</text>
<text x="27.7" y="140.4">3</text>
<text x="86" y="142.9">3</text>
<text x="107.8" y="142.9">4</text>
<text x="27.7" y="145.5">5</text>
<text x="86" y="145.5">2</text>
<text x="88.3" y="144.2">IN+</text>
<text x="88.3" y="146.8">IN-</text>
<text x="101.7" y="144.2">GND</text>
<text x="236.7" y="155.9" transform="rotate(-90 236.7 155.9)">3</text>
<text x="239.2" y="155.9" transform="rotate(-90 239.2 155.9)">2</text>
<text x="241.8" y="155.9" transform="rotate(-90 241.8 155.9)">1</text>
<text x="20.1" y="160.7">1</text>
<text x="20.1" y="163.3">3</text>
<text x="20.1" y="165.8">2</text>
<text x="22.6" y="183.6">2</text>
<text x="22.6" y="181">1</text>
<text x="22.6" y="191.2">5</text>
<text x="22.6" y="188.7">4</text>
<text x="22.6" y="186.1">3</text>
</g>
<g font-size="1.5" fill="#000080">
<text x="45.5" y="15.9">R41</text>
<text x="45.5" y="21">R40</text>
<text x="45.5" y="28.6">R39</text>
<text x="93.7" y="32.4">R42</text>
<text x="110.2" y="32.4">R43</text>
<text x="45.5" y="37.5">R34</text>
<text x="45.5" y="45.1">R35</text>
<text x="171.2" y="45.1">C47</text>
<text x="185.2" y="45.1">C48</text>
<text x="220.7" y="43.8">C51</text>
<text x="232.2" y="42.6">C52</text>
<text x="45.5" y="52.7">R36</text>
<text x="45.5" y="60.3">R37</text>
<text x="149.6" y="66.7">R38</text>
<text x="139.4" y="79.4">C37</text>
<text x="150.9" y="79.4">C44</text>
<text x="40.4" y="89.5">C41</text>
<text x="125.5" y="95.9">R54</text>
<text x="233.4" y="92.1">C63</text>
<text x="40.4" y="101">C42</text>
<text x="260.1" y="106.1">R49</text>
<text x="128" y="113.7">R47</text>
<text x="139.4" y="113.7">R48</text>
<text x="121.7" y="120">C60</text>
<text x="214.4" y="123.8">R52</text>
<text x="237.2" y="123.8">R50</text>
<text x="242.3" y="123.8">R51</text>
<text x="82.3" y="130.2">C99</text>
<text x="205.5" y="131.5">R53</text>
<text x="73.4" y="132.7">R44</text>
<text x="129.3" y="134">C56</text>
<text x="73.4" y="142.9">R45</text>
<text x="128" y="141.6">R46</text>
<text x="64.5" y="144.2">C55</text>
</g>
</svg>
